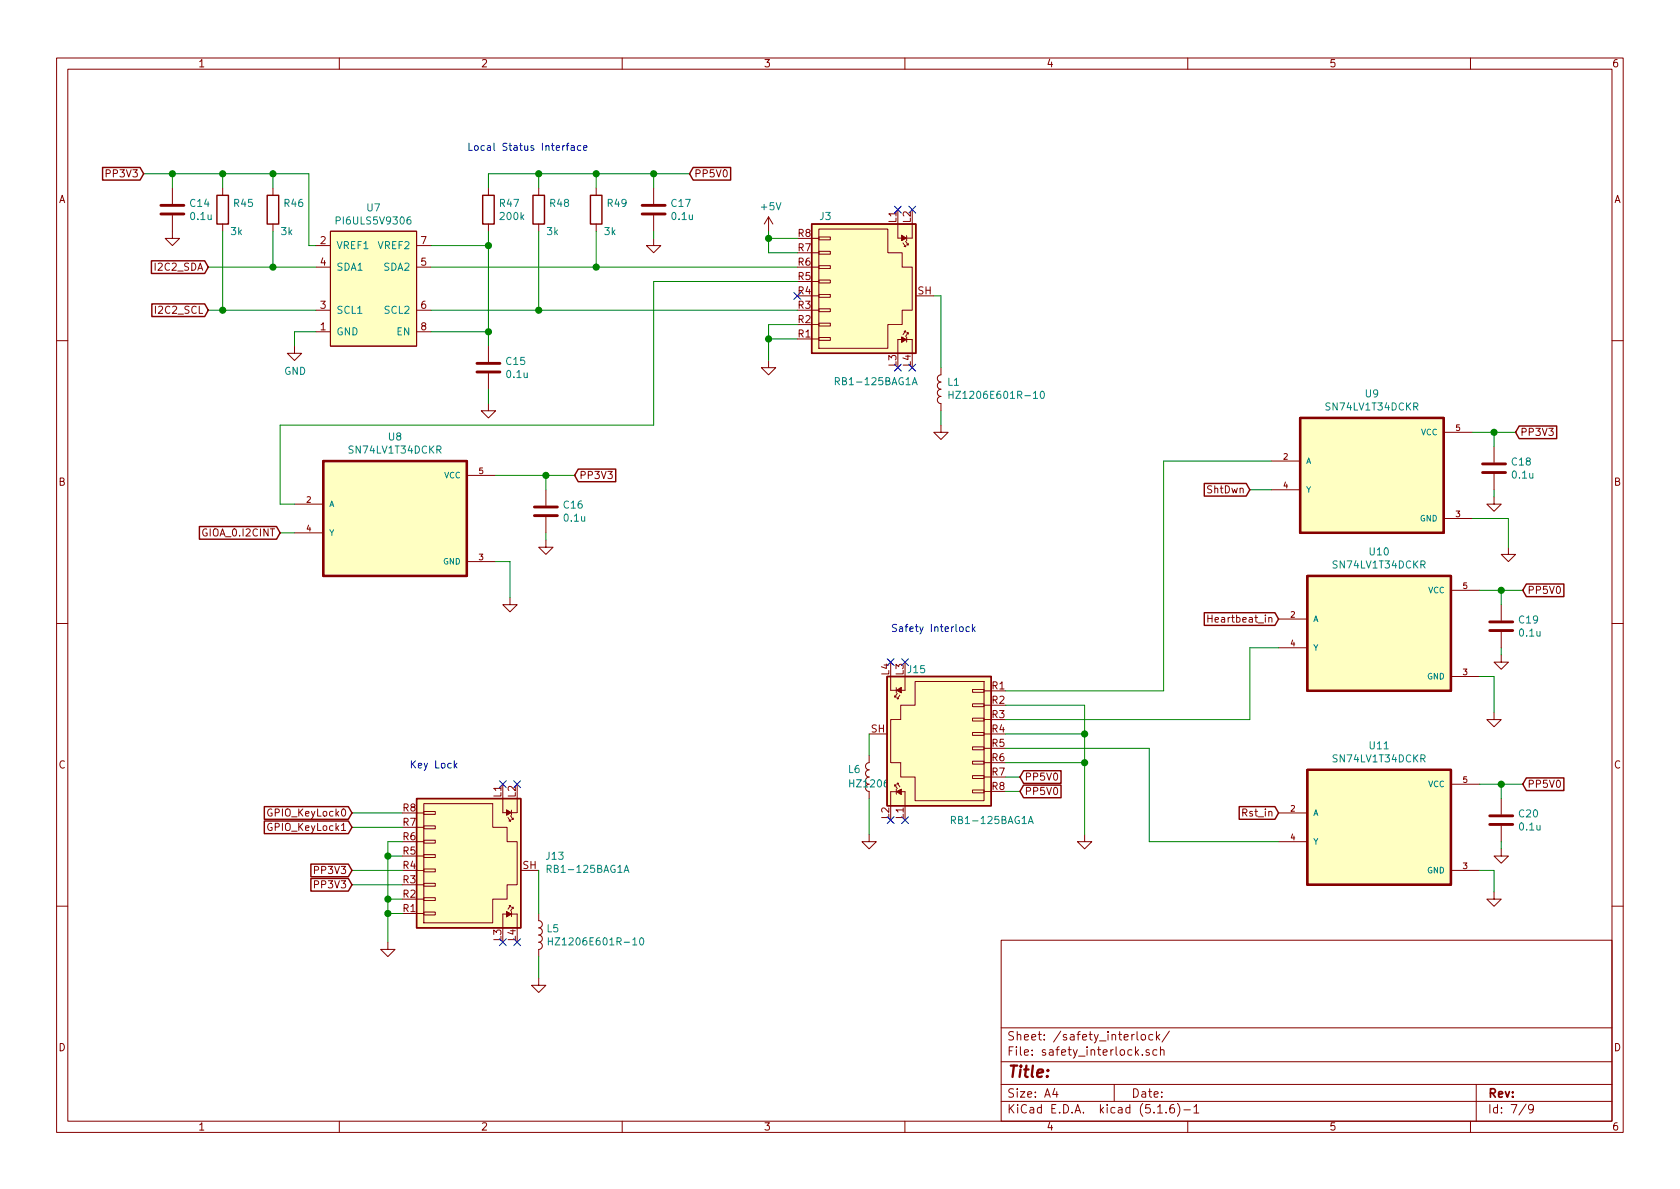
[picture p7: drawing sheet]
<svg xmlns="http://www.w3.org/2000/svg" width="297mm" height="210mm" viewBox="0 0 297 210" stroke-linecap="round" stroke-linejoin="round" font-family="sans-serif">
<g fill="none" stroke="#840000" stroke-width=".18">
<path d="M10 10.3h277v189.9h-277zM12 12.2h273v186.1h-273zM60 10.3v1.9M110 10.3v1.9M160 10.3v1.9M210 10.3v1.9M260 10.3v1.9M30.5 38.1v4.1h1.2l-1.2 1.2-1.3-1.2h1.3M30.5 33.3v2.8M39.4 33.3v1.2M39.4 39.6v1.3M48.3 33.3v1.2"/>
<path d="M48.3 39.6v1.3M86.4 33.3v1.2M86.4 39.6v1.3M95.2 33.3v1.2M95.2 39.6v1.3M105.4 33.3v1.2M105.4 39.6v1.3M115.6 33.3v2.8M115.6 38.1v2.8M135.9 38.3l-.8 1.3M135.9 38.3v2.6M135.9 38.3l.8 1.3"/>
<path d="M158.7 37.1v2.5M158.7 39.7v2.4h.7M161.3 39.7v2.4h-.9M55.9 54.9h2.5M55.9 47.2h2.5M55.9 58.7h2.5M55.9 43.4h2.5M58.4 40.9h15.3v20.3h-15.3zM73.7 54.9h2.5M73.7 47.2h2.5M73.7 58.7h2.5M73.7 43.4h2.5"/>
<path d="M115.6 42.2v1.2h1.2l-1.2 1.3-1.3-1.3h1.3M143.5 59.9h1.3M143.5 57.4h1.3M143.5 54.9h1.3M143.5 52.3h1.3M143.5 49.8h1.3M143.5 47.2h1.3M143.5 44.7h1.3M143.5 42.2h1.3M144.8 59.7h2v.5h-2zM144.8 57.1h2v.6h-2zM144.8 54.6h2v.5h-2z"/>
<path d="M144.8 52.1h2v.5h-2zM144.8 49.5h2v.5h-2zM144.8 47h2v.5h-2zM144.8 44.4h2v.6h-2zM144.8 41.9h2v.5h-2zM144.8 40.5h12.2v4.2h2.5v2.5h1.8v7.7h-1.8v2.5h-2.5v4.2h-12.2zM159.7 43l.4 .6h-.2M159.9 58.6l.2-.1-.4 .7M160.1 42.7l.5 .6h-.3M160.1 58.6l.1 .2M160.2 43.4l-.1 .2M160.3 41.7v.9"/>
<path d="M160.3 59.6v.9M160.3 58.9l.3-.1-.5 .7M160.6 58.9v.2M160.6 43.1v.2M161.9 52.3h3.2M10 60.2h2M52.1 61.2v1.3h1.2l-1.2 1.2-1.3-1.2h1.3M86.4 71.4v1.2h1.2l-1.2 1.3-1.3-1.3h1.3M86.4 61.2v2.8M86.4 66v2.8M135.9 63.7v1.3h1.3l-1.3 1.3-1.3-1.3h1.3M159.4 60h-.7v2.5"/>
<path d="M160.4 60h.9v2.5M166.4 65v1.3a.63 .63 0 0 0-.7 .6 .63 .63 0 0 0 .7 .7 .63 .63 0 0 0-.7 .6 .63 .63 0 0 0 .7 .6 .63 .63 0 0 0-.7 .7 .63 .63 0 0 0 .7 .6 .63 .63 0 0 0-.7 .6 .63 .63 0 0 0 .7 .7v1.2M166.4 75.2v1.2h1.2l-1.2 1.3-1.3-1.3h1.3M255.3 76.4h5M264.2 79v2.8M285 60.2h2M52.1 89.1h5M52.1 94.2h5M82.5 84.1h5.1M82.5 99.3h5.1M96.5 95.5v1.3h1.3l-1.3 1.2-1.3-1.2h1.3M96.5 86.6v2.8"/>
<path d="M96.5 91.4v2.8M224.8 81.5h5.1M224.8 86.6h5.1M255.3 91.7h5M264.2 87.9v1.2h1.2l-1.2 1.3-1.3-1.3h1.3M264.2 83.8v2.8M266.7 96.8v1.2h1.3l-1.3 1.3-1.3-1.3h1.3M10 110.3h2M90.2 105.7v1.2h1.2l-1.2 1.3-1.3-1.3h1.3M157.5 119.6v2.5h.9M160 119.6v2.5h-.6M213.6 108.8v1.2"/>
<path d="M213.6 109.4h.7M226.1 109.5h5M226.1 114.5h5M256.5 104.4h5.1M256.5 119.6h5.1M265.4 115.8v1.3h1.3l-1.3 1.3-1.2-1.3h1.2M265.4 106.9v2.8M265.4 111.8v2.7M285 110.3h2M88.9 138.7v2.5M153.7 133.6v1.3a.63 .63 0 0 0-.7 .6 .63 .63 0 0 0 .7 .6 .63 .63 0 0 0-.7 .7 .63 .63 0 0 0 .7 .6M153.7 138.7a.63 .63 0 0 0-.7 .6 .63 .63 0 0 0 .7 .6v1.3"/>
<path d="M153.7 129.8h3.1M158.1 123l.1 .2M158.4 140h-.9v2.4M158.5 121.6v.9M158.5 139.5v1M158.6 123.3v.2M158.6 122.6l-.4 .7 .2-.1M159.1 122.9l-.5 .7 .3-.1M159.4 140h.6v2.4M161.8 120.5h12.2v21.1h-12.2v-4.2h-2.5v-2.5h-1.8v-7.7h1.8v-2.5h2.5zM172 121.9h2v.5h-2zM172 124.5h2v.5h-2z"/>
<path d="M172 127h2v.5h-2zM172 129.5h2v.5h-2zM172 132.1h2v.5h-2zM172 134.6h2v.5h-2zM172 137.2h2v.5h-2zM172 139.7h2v.5h-2zM174 122.2h1.3M174 124.7h1.3M174 127.2h1.3M174 129.8h1.3M174 132.3h1.3M174 134.9h1.3"/>
<path d="M174 137.4h1.3M174 139.9h1.3M256.5 138.7h5.1M264.2 126v1.2h1.2l-1.2 1.3-1.3-1.3h1.3M73.7 143.8h1.2M73.7 148.8h1.2M73.7 153.9h1.2M73.7 159h1.2M73.7 156.5h1.2M73.7 151.4h1.2M73.7 146.3h1.2M74.9 158.7h2.1v.6h-2.1z"/>
<path d="M74.9 156.2h2.1v.5h-2.1zM74.9 153.7h2.1v.5h-2.1zM74.9 151.1h2.1v.5h-2.1zM74.9 148.6h2.1v.5h-2.1zM74.9 146h2.1v.6h-2.1zM74.9 143.5h2.1v.5h-2.1zM74.9 142.1h12.2v4.2h2.6v2.5h1.7v7.7h-1.7v2.5h-2.6v4.2h-12.2zM88.9 141.3v2.4h.7M89.8 144.6l.5 .6h-.3M90.3 144.3l.4 .6h-.2M90.3 145v.2M90.4 143.3v.9"/>
<path d="M90.8 144.7l-.1 .2M91.4 141.3v2.4h-.9M92.1 153.9h3.1M153.7 147.6v1.2h1.2l-1.2 1.3-1.3-1.3h1.3M160 142.5v2.5M191.8 147.6v1.2h1.2l-1.2 1.3-1.3-1.3h1.3M226.1 143.8h5M226.1 148.8h5M256.5 153.9h5.1M264.2 157.7v1.3h1.2l-1.2 1.3-1.3-1.3h1.3M265.4 150.1v1.3h1.3l-1.3 1.2-1.2-1.2h1.2M265.4 141.2v2.8"/>
<path d="M265.4 146v2.8M10 160.2h2M68.6 166.6v1.3h1.2l-1.2 1.3-1.3-1.3h1.3M73.7 161.5h1.2M74.9 161.3h2.1v.5h-2.1zM89.6 161.6h-.7v2.5M90 160.2l.3-.1-.5 .7M90.3 160.2v.2M90.4 161.2v.9M90.5 160.5l.2-.1-.4 .7M90.5 161.6h.9v2.5M90.7 160.5l.1 .2"/>
<path d="M95.2 161.5v1.3a.63 .63 0 0 1 .7 .6 .63 .63 0 0 1-.7 .7 .63 .63 0 0 1 .7 .6 .63 .63 0 0 1-.7 .6 .63 .63 0 0 1 .7 .7 .63 .63 0 0 1-.7 .6 .63 .63 0 0 1 .7 .7 .63 .63 0 0 1-.7 .6v1.3M95.2 173v1.2h1.3l-1.3 1.3-1.2-1.3h1.2M177 166.3h108v32h-108zM285 160.2h2M60 198.3v1.9M110 198.3v1.9M160 198.3v1.9M177 194.8h108M177 191.8h108M177 187.8h108M177 181.8h108M186.5 192.5l-.4 1h1"/>
<path d="M186.8 193v1M197 191.8v3M201 182.4v1.3l.3 .2M201.8 183.1l.3-.2 .4 .2v.5l-.1 .2-.3 .1-.3-.1zM202 186.5v.1M203.2 185.7l-.4-.1-.2 .2 .1 .2 .5 .2v.3h-.6M203.8 183l-.4-.1-.3 .3 .1 .6 .2 .1 .4-.1M204.5 182.4v1.5M204.5 185.7l-.4-.1-.3 .3 .2 .6h.5M204.6 183.4l.5 .5M204.7 196.8h.8M205.1 182.9l-.6 .6"/>
<path d="M205.2 185.7l.2-.1 .4 .1v.9M205.2 185.1v1.5M206.2 196.7v.1M206.8 182.3l-1.3 2M207.5 195.3a.59 .59 0 0 0-.7 .7v.5l.2 .2 .4 .1 .2-.1 .1-.5-.2-.2-.4-.1-.3 .3M208.2 195.1a1.71 1.71 0 0 1 0 2.3M209.3 196.3h1.2M210 198.3v1.9M211.1 195.8l.4-.5v1.5M211.1 196.8h.9M260 198.3v1.9M261 191.8v6.5"/>
<path d="M269.8 195.2l-1.2 2M271.1 196l-.3 .3-.4-.1-.1-.2v-.4l.1-.2 .4-.1 .2 .2a1.19 1.19 0 0 1-.2 1.2l-.4 .1"/>
</g>
<g fill="none" stroke="#008484" stroke-width=".18">
<path d="M72.6 38.3l-.4 .1a.87 .87 0 0 0 0 1.2l.4-.1v-.5l-.4-.2-.2 .3M147.7 67.4l.7-.1v-.4l-.2-.1h-.5v1.2M161.3 68l.4-1.2 .5 1.2M161.4 67.7h.6M167.8 69.2v1.3M167.8 69.8h.7M168.5 69.2v1.3M184 69.3l.2-.1a.67 .67 0 0 1 .5 .6 .67 .67 0 0 1-.5 .7l-.3-.5zM150.2 137.9v1.3M150.2 138.5h.8M151 137.9v1.3M166.5 138l.2-.1a.67 .67 0 0 1 .4 .6 .67 .67 0 0 1-.4 .7l-.3-.5z"/>
<path d="M96.7 153.7l.7-.1v-.5l-.2-.1h-.5v1.3M110.3 154.3l.5-1.3 .4 1.3M110.5 153.9h.6M168.2 145l.7-.1v-.4l-.2-.1h-.5v1.2M181.8 145.6l.4-1.2 .5 1.2M181.9 145.3h.6M97 165.8v1.3M97 166.4h.7M97.7 165.8v1.3M113.2 166l.2-.2a.67 .67 0 0 1 .4 .7 .67 .67 0 0 1-.4 .6l-.3-.5z"/>
</g>
<g fill="#ffffc2" stroke="#ffffc2" stroke-width=".18">
<path d="M143.5 39.6h18.4v22.9h-18.4z"/>
<path d="M57.1 81.5h25.4v20.3h-25.4z"/>
<path d="M58.4 40.9h15.3v20.3h-15.3z"/>
<path d="M156.8 119.6h18.5v22.9h-18.5z"/>
<path d="M231.1 101.8h25.4v20.4h-25.4z"/>
<path d="M229.9 73.9h25.4v20.3h-25.4z"/>
<path d="M231.1 136.1h25.4v20.4h-25.4z"/>
<path d="M73.7 141.2h18.4v22.9h-18.4z"/>
</g>
<g fill="none" stroke="#840000" stroke-width=".25">
<path d="M18.1 29.6h6.7l.6 1.1-.6 1.1h-6.7zM38.4 34.5h2v5.1h-2zM47.2 34.5h2.1v5.1h-2.1zM85.3 34.5h2.1v5.1h-2.1zM94.2 34.5h2.1v5.1h-2.1zM104.4 34.5h2v5.1h-2zM122.6 29.6h6.6v2.2h-6.6l-.7-1.1zM143.5 39.6h18.4v22.9h-18.4zM26.8 46.1h9.4l.6 1.1-.6 1.2h-9.4zM26.8 53.7h9.4l.6 1.2-.6 1.1h-9.4zM268.6 75.3h6.6v2.3h-6.6l-.6-1.2zM35.3 93.1h13.6l.6 1.1-.6 1.1h-13.6z"/>
<path d="M102.2 83h6.7v2.2h-6.7l-.6-1.1zM212.9 85.5h7.4l.7 1.1-.7 1.1h-7.4zM156.8 119.6h18.5v22.9h-18.5zM212.9 108.4h12.5l.7 1.1-.7 1.1h-12.5zM269.9 103.3h6.6v2.2h-6.6l-.7-1.1zM181 136.3h6.6v2.2h-6.6l-.7-1.1zM181 138.8h6.6v2.3h-6.6l-.7-1.2zM269.9 137.6h6.6v2.2h-6.6l-.7-1.1zM46.7 142.6h14.9l.6 1.2-.6 1.1h-14.9zM46.7 145.2h14.9l.6 1.1-.6 1.1h-14.9zM55 152.8h6.6l.6 1.1-.6 1.1h-6.6zM55 155.3h6.6l.6 1.2-.6 1.1h-6.6z"/>
<path d="M73.7 141.2h18.4v22.9h-18.4zM219.1 142.6h6.3l.7 1.2-.7 1.1h-6.3z"/>
</g>
<g fill="#840000" stroke="#840000" stroke-width=".18">
<path d="M159.4 59.6l.8 .4-.8 .5z"/>
<path d="M159.4 41.6l.8 .5-.8 .5z"/>
<path d="M158.5 122.1l.9-.5v.9z"/>
<path d="M158.5 140l.9-.5v1z"/>
<path d="M89.6 161.2l.8 .4-.8 .5z"/>
<path d="M89.6 143.2l.8 .5-.8 .5z"/>
</g>
<path d="M229.9 73.9h25.4v20.3h-25.4zM57.1 81.5h25.4v20.3h-25.4zM231.1 101.8h25.4v20.4h-25.4zM231.1 136.1h25.4v20.4h-25.4z" fill="none" stroke="#840000" stroke-width=".41"/>
<g fill="none" stroke="#840000" stroke-width=".51">
<path d="M28.4 37.8h4.1M28.4 36.3h4.1M113.5 37.8h4.1M113.5 36.3h4.1M84.3 65.8h4.1M84.3 64.3h4.1M94.5 91.2h4.1M94.5 89.7h4.1M262.1 83.6h4.1M262.1 82h4.1M263.4 111.5h4.1M263.4 110h4.1"/>
<path d="M263.4 145.8h4.1M263.4 144.3h4.1"/>
</g>
<g fill="none" stroke="#008400" stroke-width=".18">
<path d="M25.4 30.7h29.2v12.7h1.3M30.5 30.7v2.6M39.4 30.7v2.6M48.3 30.7v2.6M95.2 30.7v2.6M105.4 30.7v2.6M115.6 30.7v2.6M121.9 30.7h-35.5v2.6M36.8 54.9h19.1M36.8 47.2h19.1M39.4 40.9v14M48.3 40.9v6.3"/>
<path d="M55.9 58.7h-3.8v2.5M76.2 58.7h10.2M76.2 54.9h64.8M76.2 43.4h10.2M76.2 47.2h64.8M86.4 40.9v20.3M95.2 40.9v14M105.4 40.9v6.3M115.6 40.9v1.3M135.9 40.9v3.8h5.1M135.9 59.9h5.1M135.9 42.2h5.1"/>
<path d="M141 49.8h-25.4v25.4h-66.1v13.9h2.6M141 57.4h-5.1v6.3M165.1 52.3h1.3v12.7M86.4 68.8v2.6M166.4 72.6v2.6M260.3 76.4h7.7M264.2 76.4v2.6M49.5 94.2h2.6M87.6 84.1h14M87.6 99.3h2.6v6.4M96.5 84.1v2.5M96.5 94.2v1.3"/>
<path d="M221 86.6h3.8M224.8 81.5h-19.1v40.7h-27.9M260.3 91.7h6.4v5.1M264.2 86.6v1.3M226.1 114.5h-5.1v12.7h-43.2M261.6 104.4h7.6M261.6 119.6h2.6v6.4M265.4 104.4v2.5M265.4 114.5v1.3M153.7 129.8v3.8M177.8 139.9h2.5M177.8 132.3h25.4v16.5h22.9"/>
<path d="M177.8 137.4h2.5M177.8 124.7h14v22.9M177.8 134.9h14M177.8 129.8h14M261.6 138.7h7.6M265.4 138.7v2.5M62.2 153.9h8.9M62.2 146.3h8.9M62.2 143.8h8.9M62.2 156.5h8.9M68.6 159h2.5M68.6 151.4h2.5"/>
<path d="M71.1 148.8h-2.5v17.8M95.2 153.9v7.6M153.7 141.2v6.4M261.6 153.9h2.6v3.8M265.4 148.8v1.3M68.6 161.5h2.5M95.2 169.2v3.8"/>
</g>
<g fill="none" stroke="#0000c2" stroke-width=".18">
<path d="M100.1 25.7h.5M100.6 25.3l-.3 .2v1.1M101 25.8h.5v.8M101.5 26.1h-.4l-.2 .2 .1 .2h.5M102.7 25.8l-.4-.1-.2 .3 .1 .5h.5M103.2 26.2l.6-.1-.1-.3-.3-.1-.2 .2v.6h.5M169.7 110.9l.4-.1 .2 .2v.4l-.1 .2-.3 .1-.2-.1zM171.4 110.9l-.4-.1-.2 .3 .1 .5h.5M171.9 110.4v1.3M172.1 111.2l.3 .5M172.4 110.8l-.5 .5M80.3 134.5v1.3"/>
<path d="M80.4 135.3l.4 .5M80.8 135l-.5 .5"/>
</g>
<g fill="#008400" stroke="#008400" stroke-width=".25">
<circle cx="39.4" cy="54.9" r=".51"/>
<circle cx="48.3" cy="47.2" r=".51"/>
<circle cx="264.2" cy="76.4" r=".51"/>
<circle cx="265.4" cy="104.4" r=".51"/>
<circle cx="68.6" cy="161.5" r=".51"/>
<circle cx="115.6" cy="30.7" r=".51"/>
<circle cx="30.5" cy="30.7" r=".51"/>
<circle cx="48.3" cy="30.7" r=".51"/>
<circle cx="265.4" cy="138.7" r=".51"/>
<circle cx="96.5" cy="84.1" r=".51"/>
<circle cx="68.6" cy="151.4" r=".51"/>
<circle cx="68.6" cy="159" r=".51"/>
<circle cx="105.4" cy="47.2" r=".51"/>
<circle cx="191.8" cy="129.8" r=".51"/>
<circle cx="135.9" cy="59.9" r=".51"/>
<circle cx="95.3" cy="54.9" r=".51"/>
<circle cx="191.8" cy="134.9" r=".51"/>
<circle cx="39.4" cy="30.7" r=".51"/>
<circle cx="95.3" cy="30.7" r=".51"/>
<circle cx="86.4" cy="58.7" r=".51"/>
<circle cx="86.4" cy="43.4" r=".51"/>
<circle cx="135.9" cy="42.2" r=".51"/>
<circle cx="105.4" cy="30.7" r=".51"/>
</g>
<g fill="none" stroke="#000084" stroke-width=".18">
<path d="M158.1 36.5l1.3 1.2M159.4 36.5l-1.3 1.2M160.7 36.5l1.2 1.2M161.9 36.5l-1.2 1.2M140.4 51.7l1.2 1.2M141.6 51.7l-1.2 1.2M158.1 64.4l1.3 1.2M159.4 64.4l-1.3 1.2M160.7 64.4l1.2 1.2M161.9 64.4l-1.2 1.2M156.9 116.5l1.2 1.2M158.1 116.5l-1.2 1.2"/>
<path d="M159.4 116.5l1.2 1.2M160.6 116.5l-1.2 1.2M88.3 138.1l1.2 1.2M89.5 138.1l-1.2 1.2M90.8 138.1l1.2 1.2M92 138.1l-1.2 1.2M156.9 144.4l1.2 1.2M158.1 144.4l-1.2 1.2M159.4 144.4l1.2 1.2M160.6 144.4l-1.2 1.2M88.3 166l1.2 1.2M89.5 166l-1.2 1.2"/>
<path d="M90.8 166l1.2 1.2M92 166l-1.2 1.2"/>
</g>
<text font-size="2.8" fill="#840000" x="178" y="190.5">Title:</text>
<g font-size="2.1" fill="#840000">
<text x="178" y="184">Sheet: /safety_interlock/</text>
<text x="178" y="186.7">File: safety_interlock.sch</text>
<text x="178" y="196.9">KiCad E.D.A. kicad (5.1.6)-1</text>
<text x="178" y="194.1">Size: A4</text>
<text x="200" y="194.1">Date:</text>
<text x="263" y="194.1">Rev:</text>
<text x="263" y="196.9">Id: 7/9</text>
</g>
<g font-size="1.8" fill="#840000">
<text x="35" y="11.9">1</text>
<text x="85" y="11.9">2</text>
<text x="135" y="11.9">3</text>
<text x="185" y="11.9">4</text>
<text x="235" y="11.9">5</text>
<text x="285" y="11.9">6</text>
<text x="10.4" y="35.9">A</text>
<text x="19.1" y="31.4">PP3V3</text>
<text x="122.7" y="31.4">PP5V0</text>
<text x="285.4" y="35.9">A</text>
<text x="141.1" y="41.9">R8</text>
<text x="158.5" y="39.4" transform="rotate(-90 158.5 39.4)">L1</text>
<text x="161" y="39.4" transform="rotate(-90 161 39.4)">L2</text>
<text x="27.6" y="47.9">I2C2_SDA</text>
<text x="56.7" y="43.2">2</text>
<text x="56.7" y="47">4</text>
<text x="74.4" y="47">5</text>
<text x="74.4" y="43.2">7</text>
<text x="141.1" y="47">R6</text>
<text x="141.1" y="44.4">R7</text>
<text x="141.1" y="52.1">R4</text>
<text x="141.1" y="49.5">R5</text>
<text x="162.3" y="52.1">SH</text>
<text x="27.8" y="55.5">I2C2_SCL</text>
<text x="56.7" y="58.4">1</text>
<text x="56.7" y="54.6">3</text>
<text x="74.4" y="54.6">6</text>
<text x="74.4" y="58.4">8</text>
<text x="141.1" y="59.7">R1</text>
<text x="141.1" y="57.1">R2</text>
<text x="141.1" y="54.6">R3</text>
<text x="158.5" y="64.8" transform="rotate(-90 158.5 64.8)">L3</text>
<text x="161" y="64.8" transform="rotate(-90 161 64.8)">L4</text>
<text x="268.8" y="77.1">PP3V3</text>
<text x="10.4" y="85.9">B</text>
<text x="102.4" y="84.7">PP3V3</text>
<text x="213.6" y="87.2">ShtDwn</text>
<text x="285.4" y="85.9">B</text>
<text x="36.2" y="94.9">GIOA_0.I2CINT</text>
<text x="270" y="105">PP5V0</text>
<text x="214.6" y="110.1">Heartbeat_in</text>
<text x="157.2" y="119.4" transform="rotate(-90 157.2 119.4)">L4</text>
<text x="159.8" y="119.4" transform="rotate(-90 159.8 119.4)">L3</text>
<text x="175.4" y="121.9">R1</text>
<text x="175.4" y="124.5">R2</text>
<text x="154" y="129.5">SH</text>
<text x="175.4" y="127">R3</text>
<text x="175.4" y="129.5">R4</text>
<text x="10.4" y="135.9">C</text>
<text x="175.4" y="132.1">R5</text>
<text x="175.4" y="134.6">R6</text>
<text x="175.4" y="137.2">R7</text>
<text x="285.4" y="135.9">C</text>
<text x="71.3" y="143.5">R8</text>
<text x="88.6" y="141" transform="rotate(-90 88.6 141)">L1</text>
<text x="91.2" y="141" transform="rotate(-90 91.2 141)">L2</text>
<text x="151.5" y="139.2">HZ1206E601R-10</text>
<text x="175.4" y="139.7">R8</text>
<text x="181.1" y="138">PP5V0</text>
<text x="181.1" y="140.6">PP5V0</text>
<text x="270" y="139.3">PP5V0</text>
<text x="47.7" y="144.4">GPIO_KeyLock0</text>
<text x="47.7" y="146.9">GPIO_KeyLock1</text>
<text x="71.3" y="148.6">R6</text>
<text x="71.3" y="146">R7</text>
<text x="157.2" y="144.8" transform="rotate(-90 157.2 144.8)">L2</text>
<text x="159.8" y="144.8" transform="rotate(-90 159.8 144.8)">L1</text>
<text x="219.9" y="144.4">Rst_in</text>
<text x="55.9" y="154.6">PP3V3</text>
<text x="71.3" y="153.7">R4</text>
<text x="71.3" y="151.1">R5</text>
<text x="92.4" y="153.7">SH</text>
<text x="55.9" y="157.1">PP3V3</text>
<text x="71.3" y="161.3">R1</text>
<text x="71.3" y="158.7">R2</text>
<text x="71.3" y="156.2">R3</text>
<text x="88.6" y="166.4" transform="rotate(-90 88.6 166.4)">L3</text>
<text x="91.2" y="166.4" transform="rotate(-90 91.2 166.4)">L4</text>
<text x="10.4" y="185.9">D</text>
<text x="285.4" y="185.9">D</text>
<text x="35" y="199.9">1</text>
<text x="85" y="199.9">2</text>
<text x="135" y="199.9">3</text>
<text x="185" y="199.9">4</text>
<text x="235" y="199.9">5</text>
<text x="285" y="199.9">6</text>
</g>
<g font-size="1.8" fill="#0000c2">
<text x="82.5" y="26.7">Local Status Interface</text>
<text x="157.5" y="111.8">Safety Interlock</text>
<text x="72.4" y="135.9">Key Lock</text>
</g>
<g font-size="1.8" fill="#008484">
<text x="33.7" y="36.6">C14</text>
<text x="33.8" y="38.9">0.1u</text>
<text x="40.9" y="41.6">3k</text>
<text x="41.4" y="36.6">R45</text>
<text x="49.8" y="41.6">3k</text>
<text x="50.3" y="36.6">R46</text>
<text x="59.9" y="39.7">PI6ULS5V9306</text>
<text x="64.9" y="37.4">U7</text>
<text x="88.4" y="36.6">R47</text>
<text x="88.6" y="38.9">200k</text>
<text x="96.7" y="41.6">3k</text>
<text x="97.3" y="36.6">R48</text>
<text x="106.9" y="41.6">3k</text>
<text x="107.5" y="36.6">R49</text>
<text x="118.8" y="36.6">C17</text>
<text x="118.9" y="38.9">0.1u</text>
<text x="134.7" y="37.2">+5V</text>
<text x="145" y="38.9">J3</text>
<text x="59.4" y="44.1">VREF1</text>
<text x="59.4" y="47.9">SDA1</text>
<text x="67" y="44.1">VREF2</text>
<text x="67.9" y="47.9">SDA2</text>
<text x="59.4" y="59.3">GND</text>
<text x="59.4" y="55.5">SCL1</text>
<text x="68.1" y="55.5">SCL2</text>
<text x="70.2" y="59.3">EN</text>
<text x="89.6" y="64.5">C15</text>
<text x="50.2" y="66.3">GND</text>
<text x="89.7" y="66.8">0.1u</text>
<text x="148.2" y="68.1">RB1-125BAG1A</text>
<text x="167.6" y="68.2">L1</text>
<text x="169.1" y="70.5">HZ1206E601R-10</text>
<text x="241.5" y="70.3">U9</text>
<text x="68.7" y="77.9">U8</text>
<text x="234.7" y="72.6">SN74LV1T34DCKR</text>
<text x="62" y="80.2">SN74LV1T34DCKR</text>
<text x="267.4" y="82.3">C18</text>
<text x="99.7" y="89.9">C16</text>
<text x="267.5" y="84.6">0.1u</text>
<text x="99.8" y="92.2">0.1u</text>
<text x="235.9" y="100.5">SN74LV1T34DCKR</text>
<text x="242.2" y="98.2">U10</text>
<text x="268.6" y="110.3">C19</text>
<text x="268.8" y="112.6">0.1u</text>
<text x="160.6" y="119">J15</text>
<text x="150" y="136.7">L6</text>
<text x="235.9" y="134.8">SN74LV1T34DCKR</text>
<text x="242.2" y="132.5">U11</text>
<text x="168.7" y="145.7">RB1-125BAG1A</text>
<text x="268.6" y="144.5">C20</text>
<text x="268.8" y="146.9">0.1u</text>
<text x="96.6" y="152">J13</text>
<text x="97.3" y="154.4">RB1-125BAG1A</text>
<text x="96.7" y="164.9">L5</text>
<text x="98.2" y="167.2">HZ1206E601R-10</text>
</g>
<g font-size="1.4" fill="#008484">
<text x="251.3" y="77">VCC</text>
<text x="230.9" y="82">A</text>
<text x="58.2" y="89.7">A</text>
<text x="78.5" y="84.6">VCC</text>
<text x="230.9" y="87.1">Y</text>
<text x="58.2" y="94.7">Y</text>
<text x="251.1" y="92.2">GND</text>
<text x="78.4" y="99.8">GND</text>
<text x="252.5" y="104.9">VCC</text>
<text x="232.2" y="110">A</text>
<text x="232.2" y="115.1">Y</text>
<text x="252.4" y="120.1">GND</text>
<text x="252.5" y="139.2">VCC</text>
<text x="232.2" y="144.3">A</text>
<text x="232.2" y="149.3">Y</text>
<text x="252.4" y="154.4">GND</text>
</g>
<g font-size="1.4" fill="#840000">
<text x="257.4" y="76.2">5</text>
<text x="84.7" y="83.8">5</text>
<text x="226.9" y="81.3">2</text>
<text x="54.2" y="88.9">2</text>
<text x="226.9" y="86.4">4</text>
<text x="54.2" y="94">4</text>
<text x="257.4" y="91.4">3</text>
<text x="84.7" y="99.1">3</text>
<text x="258.7" y="104.1">5</text>
<text x="228.2" y="109.2">2</text>
<text x="228.2" y="114.3">4</text>
<text x="258.7" y="119.4">3</text>
<text x="228.2" y="143.5">2</text>
<text x="258.7" y="138.4">5</text>
<text x="228.2" y="148.6">4</text>
<text x="258.7" y="153.7">3</text>
</g>
</svg>
